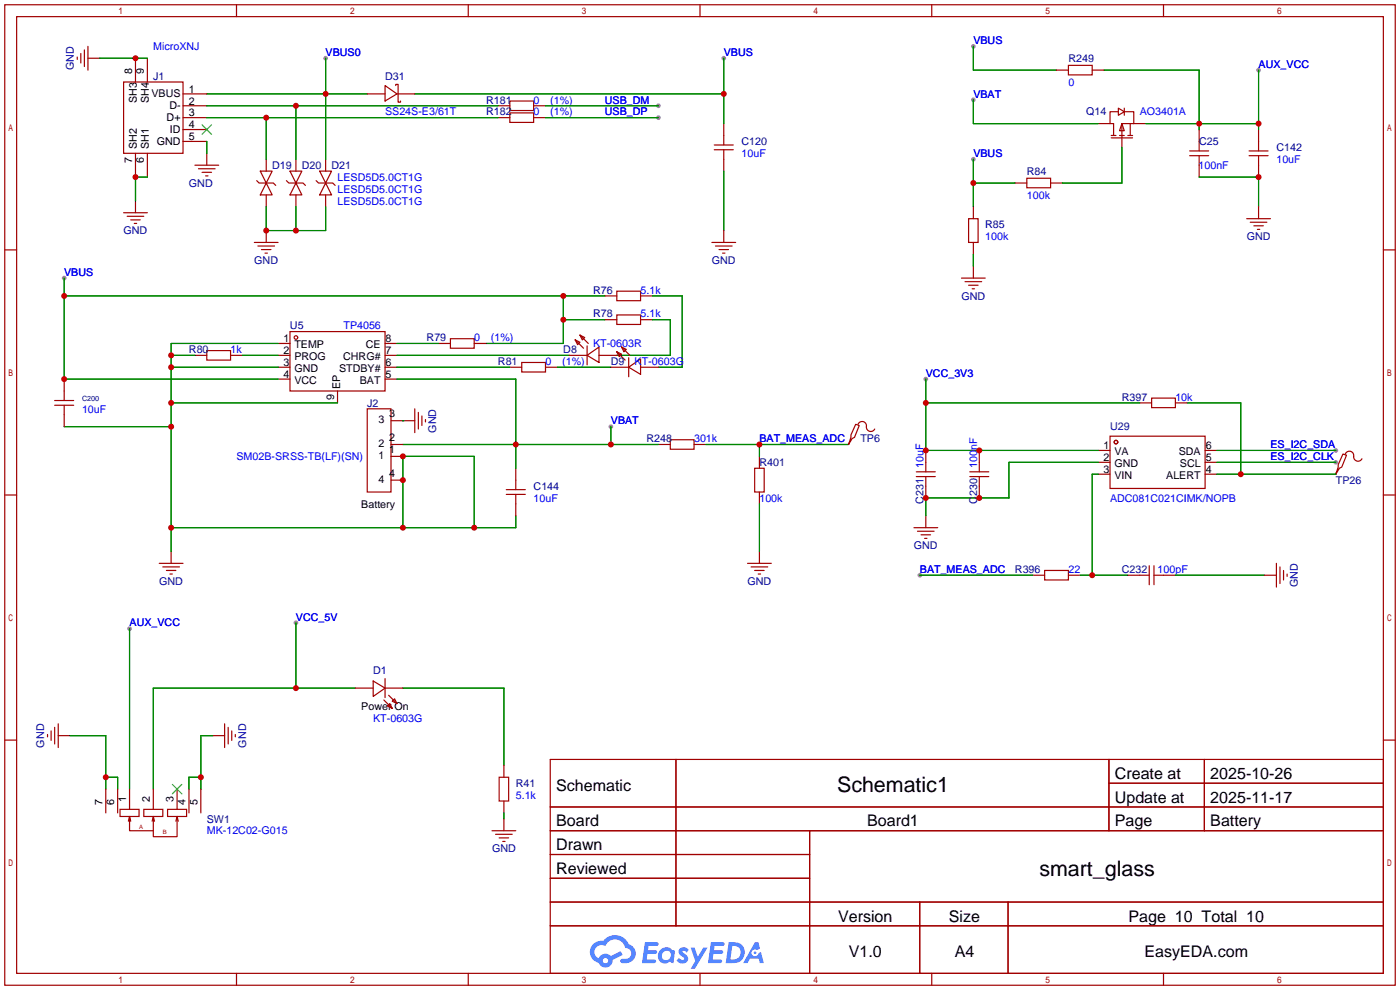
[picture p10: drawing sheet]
<svg xmlns="http://www.w3.org/2000/svg" width="299mm" height="212mm" viewBox="0 0 299 212" stroke-linecap="round" stroke-linejoin="round" font-family="sans-serif">
<g fill="#999">
<circle cx="140.7" cy="22.6" r=".51"/>
<circle cx="140.7" cy="25.1" r=".51"/>
<circle cx="154.7" cy="12.4" r=".51"/>
<circle cx="69.6" cy="12.4" r=".51"/>
<circle cx="27.7" cy="134.4" r=".51"/>
<circle cx="63.2" cy="133.1" r=".51"/>
<circle cx="13.7" cy="59.4" r=".51"/>
<circle cx="208" cy="21.3" r=".51"/>
<circle cx="208" cy="34" r=".51"/>
<circle cx="269" cy="15" r=".51"/>
<circle cx="208" cy="9.9" r=".51"/>
<circle cx="285.5" cy="96.3" r=".51"/>
<circle cx="285.5" cy="98.8" r=".51"/>
<circle cx="197.9" cy="81" r=".51"/>
<circle cx="196.6" cy="122.9" r=".51"/>
<circle cx="130.6" cy="91.2" r=".51"/>
</g>
<g fill="none" stroke="#a10000" stroke-width=".25">
<path d="M1 1h297.2v209.6h-297.2zM3.6 3.6h292.1v204.4h-292.1zM50.5 1v2.6M100.1 1v2.6M149.6 1v2.6M199.1 1v2.6M248.7 1v2.6M1 53.4h2.6M295.7 53.4h2.5M1 105.8h2.6M295.7 105.8h2.5M1 158.2h2.6"/>
<path d="M295.7 158.2h2.5M117.6 162.3h178.1v45.7h-178.1zM117.6 172.5h178.1M117.6 177.5h178.1M144.5 162.3v35.6M173 177.5v30.5M237 162.3v15.2M237 167.4h58.7M257.4 162.3v15.2M117.6 182.6h55.4M117.6 192.8h178.1M117.6 187.7h55.4"/>
<path d="M117.6 197.9h178.1M196.6 192.8v15.2M215.4 192.8v15.2M50.5 208v2.6M100.1 208v2.6M149.6 208v2.6M199.1 208v2.6M248.7 208v2.6"/>
</g>
<g fill="#5487ff">
<path d="M145.3 202.7a1.3 1.3 0 0 1 1.9 .3l-.4 .6a.54 .54 0 0 0-.9-.2l.1 .2a1.34 1.34 0 0 1 .9 1.8 1.47 1.47 0 0 1-2.3-.1l.5-.6 .8 .5a.31 .31 0 0 0 .4-.3 .31 .31 0 0 0-.3-.4 1.12 1.12 0 0 1-.7-1.8z"/>
<path d="M147.6 202.5h.9l.6 2 1.2-2h.9l-2.7 4.6h-.9l1-1.7z"/>
<path d="M137.8 201.4h1.7a1.31 1.31 0 0 1 1.2 .2 .4 .4 0 0 1-.3 .5l-1.8 .1-.1 .9h1.6a.4 .4 0 0 1 .4 .4 .4 .4 0 0 1-.5 .4h-1.6l-.2 1.2h1.4a.46 .46 0 0 1 .5 0 .46 .46 0 0 1 .1 .5l-.4 .2h-2.6z"/>
<path d="M151.9 201.4h1.7a1.32 1.32 0 0 1 1.2 .2 .39 .39 0 0 1-.3 .5l-1.8 .1-.1 .9h1.6a.4 .4 0 0 1 .4 .4 .4 .4 0 0 1-.4 .4h-1.7l-.2 1.2h1.4a.46 .46 0 0 1 .5 0 .46 .46 0 0 1 .1 .5l-.4 .2h-2.6z"/>
<path d="M161.3 201.4h.8l.3 1.3-.6 .4a.75 .75 0 0 0-1.1 .3 .75 .75 0 0 0 .5 1 .75 .75 0 0 0 .9-.7l.5-.2 .6 2.3h-.8l-.3-.9h-1.8l-.5 .9h-1z"/>
<path d="M155.7 201.4l-.6 4.4h1.5a2.27 2.27 0 0 0 2.6-2.2 2.27 2.27 0 0 0-2.7-2.2zM156.5 202.1a1.5 1.5 0 0 1 1.8 1.6 1.5 1.5 0 0 1-1.9 1.4h-.3z"/>
<path d="M141.2 203a1.6 1.6 0 0 0-.3 2.3 1.6 1.6 0 0 0 2.3 .2l.7 .3 .3-2.4-.1-.3-.5-.1a1.58 1.58 0 0 0-2.4 0zM141.8 203.5a.98 .98 0 0 1 1.6 .4 .98 .98 0 0 1-1.1 1.3 .94 .94 0 0 1-.9-.7 .94 .94 0 0 1 .4-1z"/>
<path d="M126.8 201.8a2.37 2.37 0 0 0 1.1 4 1.54 1.54 0 0 0 1.8 1 1.54 1.54 0 0 0 1.2-1.6l2.2-1.1-.5-.8-2 1a1.57 1.57 0 0 0-2.7 .5 1.5 1.5 0 0 1-.7-2.1 1.5 1.5 0 0 1 2.2-.5 2.23 2.23 0 0 1 2.3-1.4 2.23 2.23 0 0 1 2 1.8 1.16 1.16 0 0 1 1.2 1.1 1.16 1.16 0 0 1-1.1 1.2h-.7a.47 .47 0 0 0-.5 .4 .47 .47 0 0 0 .4 .5 2.17 2.17 0 0 0 2.5-.9 2.17 2.17 0 0 0-.3-2.7l-.8-.4a3.2 3.2 0 0 0-5.5-.7l-1.1 .1zM128.8 205.3a.6 .6 0 0 1 1.2 0 .6 .6 0 0 1-1.2 0z"/>
<circle cx="161.4" cy="203.6" r=".28"/>
</g>
<g fill="none" stroke="#a10000" stroke-width=".25">
<path d="M16.5 12.2v.5M17.3 11.4v2.1M18 10.7v3.5M18.8 12.4h2.5M18.8 9.9v5.1M26.4 17.5h12.7v15.3h-12.7zM29 12.4v5.1M31.5 12.4v5.1M82.3 18.3l2.5 1.8-2.5 1.5zM84.6 18.3v-.3h.5v3.8h.5v-.2M225.8 15h2.5M228.3 14h5.1v2h-5.1z"/>
<path d="M233.4 15h2.6M29 32.8v5M31.5 32.8v5M39.1 22.6h5.1M39.1 25.1h5.1M39.1 20.1h5.1M39.1 30.2h5.1M39.1 27.7h5.1M41.7 35.3h5M42.4 36.1h3.6M43.2 36.8h2M43.9 37.6h.5"/>
<path d="M44.2 32.8v2.5M54.9 38.6l.5 .5h3l.5 .5M55.6 36.6h2.6l-1.3 2.5zM56.9 39.1l1.3 2.6h-2.6zM56.9 34v2.6M61.2 38.6l.5 .5h3.1l.5 .5M62 36.6h2.5l-1.3 2.5zM63.2 39.1l1.3 2.6h-2.5zM63.2 34v2.6M67.6 38.6l.5 .5h3l.5 .5M68.3 36.6h2.6l-1.3 2.5zM69.6 39.1l1.3 2.6h-2.6z"/>
<path d="M69.6 34v2.6M78.5 20.1h3.8M84.8 20.1h3.8M106.4 22.6h2.6M106.4 25.1h2.6M109 21.6h5v2h-5zM109 24.1h5v2.1h-5zM114 22.6h2.6M114 25.1h2.6M152.7 32h4M152.7 31h4M154.7 26.4v4.6"/>
<path d="M154.7 32v4.6M216.9 39.1h2.6M219.5 38.1h5v2h-5zM224.5 39.1h2.6M234.7 26.4h2.5M237.5 29h1M237.5 29.5h4.6M239 23.9h-1.8v2.5h.8v2.6M239 23.1l1.3 .8-1.3 .7zM239.3 29h1M239.8 26.4l.5 1.5h-1zM240.3 23.1v1.5"/>
<path d="M240.3 23.9h2v2.5M241 29h1.1M241.6 26.4v2.6M242.3 26.4h-2.5v5.1M242.3 26.4h2.6M254.3 33.3h4M254.3 32.3h4M256.3 27.7v4.6M256.3 33.3v4.5M267 33.3h4M267 32.3h4M269 27.7v4.6"/>
<path d="M269 33.3v4.5M26.4 45.5h5.1M27.2 46.2h3.5M27.9 47h2.1M28.7 47.8h.5M29 42.9v2.6M54.4 51.8h5M55.1 52.6h3.6M55.9 53.3h2M56.6 54.1h.5M56.9 41.7v2.5M56.9 49.3v2.5"/>
<path d="M63.2 41.7v2.5M69.6 41.7v2.5M152.1 51.8h5.1M152.9 52.6h3.6M153.7 53.3h2M154.4 54.1h.5M154.7 49.3v2.5M205.5 59.4h5.1M207 46.7h2v5.1h-2zM208 44.2v2.5M208 51.8v2.6M208 56.9v2.5"/>
<path d="M266.4 46.7h5.1M267.2 47.5h3.6M268 48.3h2M268.7 49h.5M269 44.2v2.5M41.7 75.9h2.5M44.2 74.9h5.1v2.1h-5.1zM49.3 75.9h2.5M59.4 73.4h2.6M59.4 75.9h2.6M59.4 78.5h2.6M62 70.9h20.3v12.7h-20.3z"/>
<path d="M82.3 73.4h2.5M82.3 75.9h2.5M82.3 78.5h2.5M93.7 73.4h2.6M96.3 72.4h5v2h-5zM101.3 73.4h2.6M109 78.5h2.5M111.5 77.5h5.1v2h-5.1zM116.6 78.5h2.5M121.7 75.9h3.8M122.9 72.6l1.1 .6-.6 .5zM122.9 72.6l1.8 1.8"/>
<path d="M124 71.6l1 .5-.5 .5zM124 71.6l1.7 1.8M125.5 75.9l2.5-1.7v3.3zM125.5 73.9v4.1M128 75.9h3.8M129.3 68.3h2.5M129.3 63.2h2.5M130.6 78.5h3.8M131.8 67.3h5.1v2h-5.1zM131.8 62.2h5.1v2.1h-5.1zM131.8 75.2l1 .5-.5 .5zM131.8 75.2l1.8 1.8"/>
<path d="M132.8 74.2l1.1 .5-.6 .5zM132.8 74.2l1.8 1.7M134.4 78.5l2.5-1.8v3.3zM134.4 76.5v4M136.9 78.5h3.8M136.9 68.3h2.5M136.9 63.2h2.5M206.2 60.2h3.6M207 61h2M207.8 61.7h.5M11.7 86.6h4M11.7 85.6h4"/>
<path d="M13.7 81v4.6M13.7 86.6v4.6M59.4 81h2.6M72.1 83.6v2.5M78.5 87.4h5.1v17.8h-5.1zM82.3 81h2.5M83.6 95h2.5M83.6 89.9h5M83.6 97.5h2.5M88.6 87.4v5.1M89.4 88.1v3.6M90.2 88.9v2"/>
<path d="M90.9 89.7v.5M140.7 95h2.6M143.3 94h5v2h-5zM148.3 95h2.6M162.3 97.5v2.6M181.4 94.7v.3M182.9 90.7l.7 .2-1 2.6-.5 .2-.7 1.3 .5-1.5v-.5zM183.4 90.7a.93 .93 0 0 1 1.1-.6 .93 .93 0 0 1 .7 1.1 .94 .94 0 0 0 .6 1 .94 .94 0 0 0 1.1-.5M197.9 96.3v4.5M209.3 96.3v4.5M234.7 96.3h2.5M234.7 98.8h2.5"/>
<path d="M237.2 93.2h20.4v11.2h-20.4zM243.6 86.1h2.5M246.1 85.1h5.1v2h-5.1zM251.2 86.1h2.5M257.6 96.3h2.5M257.6 98.8h2.5M287 97l.8 .3-1 2.5-.5 .3-.8 1.2 .5-1.5v-.5zM287.5 97a.93 .93 0 0 1 1.2-.5 .93 .93 0 0 1 .6 1 .94 .94 0 0 0 .7 1 .94 .94 0 0 0 1.1-.5M36.6 117.9v2.5M83.6 102.6h2.5M108.2 105.7h4.1M108.2 104.6h4.1"/>
<path d="M110.2 100.1v4.5M110.2 105.7v4.5M161.3 100.1h2v5.1h-2zM162.3 105.2v2.5M162.3 117.9v2.5M195.3 112.8h5.1M195.8 100.8h4.1M195.8 101.9h4.1M196.1 113.5h3.5M196.8 114.3h2.1M197.6 115.1h.5M197.9 101.9v4.5"/>
<path d="M197.9 110.2v2.6M207.3 100.8h4M207.3 101.9h4M209.3 101.9v4.5M234.7 101.3h2.5M257.6 101.3h2.5M285.5 101.1v.2M34 120.4h5.1M34.8 121.2h3.6M35.6 121.9h2M36.3 122.7h.5M159.8 120.4h5"/>
<path d="M160.5 121.2h3.6M161.3 121.9h2M162.1 122.7h.5M220.7 122.9h2.6M223.3 121.9h5v2.1h-5zM228.3 122.9h2.6M241 122.9h4.6M245.6 120.9v4.1M246.6 122.9h4.6M246.6 120.9v4.1M270.3 122.9h2.5M272.8 120.4v5.1"/>
<path d="M273.6 121.2v3.5M274.3 121.9v2.1M275.1 122.7v.5M10.2 157v.5M10.9 156.2v2M11.7 155.4v3.6M12.4 157.2h2.6M12.4 154.7v5.1M45.5 157.2h2.5M48 154.7v5.1M48.8 155.4v3.6M49.5 156.2v2"/>
<path d="M50.3 157v.5M75.9 147.1h3.9M79.8 145.5l2.5 1.6-2.5 1.7zM82 149.6l1.8 1.8M82.3 145v4.1M82.3 147.1h3.8M82.8 150.9l.5-.5 .5 1zM83.1 148.6l1.7 1.8M83.8 149.9l.5-.5 .5 1zM22.6 168.7v5M25.1 168.7v5M25.7 173h4v1.5h-4z"/>
<path d="M27.7 174.5l-.3 1M27.7 168.7v4.3M27.9 175.5l-.2-1v3h5.1M30.7 173h4.1v1.5h-4.1zM32.8 174.5l-.3 1M32.8 168.7v4.3M35.8 173h4.1v1.5h-4.1zM37.8 174.5v4.3h-5v-4.3l.2 1M37.8 174.5l.3 1M37.8 174.5l-.2 1M37.8 168.7v4.3M40.4 168.7v5"/>
<path d="M42.9 168.7v5M105.2 177.5h5M105.9 178.3h3.6M106.7 166.1h2v5.1h-2zM106.7 179.1h2M107.4 179.8h.5M107.7 163.6v2.5M107.7 171.2v2.5M107.7 175v2.5"/>
<circle cx="63.2" cy="72.1" r=".38"/>
<circle cx="238.5" cy="94.5" r=".38"/>
</g>
<g fill="none" stroke="#008700" stroke-width=".25">
<path d="M21.3 12.4h10.2M69.6 12.4v21.6M154.7 12.4v14M208 9.9v5.1h17.8M236 15h20.3v12.7M269 15v12.7M31.5 37.8h-2.5v5.1M44.2 22.6h62.2M44.2 25.1h62.2M44.2 20.1h34.3M44.2 30.2v2.6M56.9 25.1v8.9"/>
<path d="M63.2 22.6v11.4M88.6 20.1h66.1M116.6 22.6h24.1M116.6 25.1h24.1M154.7 36.6v12.7M208 21.3v5.1h26.7M208 34v10.2M208 39.1h8.9M239.8 31.5v7.6h-12.7M244.9 26.4h24.1M256.3 37.8h12.7v6.4M13.7 59.4v21.6h45.7"/>
<path d="M56.9 44.2v5.1h12.7v-5.1M63.2 44.2v5.1M208 54.4v2.5M13.7 63.2h115.6M36.6 75.9h5.1M36.6 78.5h22.8M51.8 75.9h7.6M59.4 73.4h-22.8v44.5M84.8 75.9h36.9M84.8 78.5h24.2M84.8 73.4h8.9M119.1 78.5h11.5"/>
<path d="M120.4 63.2v10.2h-16.5M120.4 68.3h8.9M139.4 68.3h3.9v7.6h-11.5M139.4 63.2h6.4v15.3h-5.1M13.7 91.2h22.9M36.6 86.1h35.5M84.8 81h25.4v19.1M86.1 89.9h.1M86.1 95h54.6M130.6 91.2v3.8M150.9 95h30.5M162.3 95v2.5"/>
<path d="M197.9 86.1h45.7M197.9 81v15.3h36.8M234.7 98.8h-19.1v7.6h-17.7v3.8M253.7 86.1h11.5v15.2M260.1 96.3h25.4M260.1 98.8h25.4M86.1 112.8v-15.3h15.2v15.3M110.2 110.2v2.6h-73.6M162.3 107.7v10.2M234.7 101.3h-1.3v21.6M260.1 101.3h25.4M27.7 134.4v34.3"/>
<path d="M63.2 133.1v14M196.6 122.9h24.1M230.9 122.9h10.1M251.2 122.9h19.1M15 157.2h7.6v11.5M45.5 157.2h-2.6v11.5M75.9 147.1h-43.1v21.6M86.1 147.1h21.6v16.5M22.6 166.1h2.5v2.6M42.9 166.1h-2.5v2.6M107.7 173.7v1.3"/>
</g>
<path d="M43.2 26.7l2 2M45.2 26.7l-2 2M36.8 167.6l2.1 2.1M38.9 167.6l-2.1 2.1" fill="none" stroke="#3c3" stroke-width=".25"/>
<g fill="#c00">
<circle cx="56.9" cy="49.3" r=".63"/>
<circle cx="63.2" cy="49.3" r=".63"/>
<circle cx="154.7" cy="20.1" r=".63"/>
<circle cx="69.6" cy="20.1" r=".63"/>
<circle cx="22.6" cy="166.1" r=".63"/>
<circle cx="42.9" cy="166.1" r=".63"/>
<circle cx="63.2" cy="147.1" r=".63"/>
<circle cx="36.6" cy="86.1" r=".63"/>
<circle cx="36.6" cy="78.5" r=".63"/>
<circle cx="36.6" cy="75.9" r=".63"/>
<circle cx="36.6" cy="91.2" r=".63"/>
<circle cx="36.6" cy="112.8" r=".63"/>
<circle cx="86.1" cy="112.8" r=".63"/>
<circle cx="86.1" cy="102.6" r=".63"/>
<circle cx="86.1" cy="97.5" r=".63"/>
<circle cx="101.3" cy="112.8" r=".63"/>
<circle cx="13.7" cy="63.2" r=".63"/>
<circle cx="120.4" cy="63.2" r=".63"/>
<circle cx="120.4" cy="68.3" r=".63"/>
<circle cx="13.7" cy="81" r=".63"/>
<circle cx="162.3" cy="95" r=".63"/>
<circle cx="208" cy="39.1" r=".63"/>
<circle cx="256.3" cy="26.4" r=".63"/>
<circle cx="269" cy="26.4" r=".63"/>
<circle cx="269" cy="37.8" r=".63"/>
<circle cx="265.2" cy="101.3" r=".63"/>
<circle cx="197.9" cy="86.1" r=".63"/>
<circle cx="197.9" cy="96.3" r=".63"/>
<circle cx="209.3" cy="96.3" r=".63"/>
<circle cx="197.9" cy="106.4" r=".63"/>
<circle cx="209.3" cy="106.4" r=".63"/>
<circle cx="233.4" cy="122.9" r=".63"/>
<circle cx="110.2" cy="95" r=".63"/>
<circle cx="130.6" cy="95" r=".63"/>
<circle cx="29" cy="12.4" r=".63"/>
<circle cx="29" cy="37.8" r=".63"/>
<circle cx="63.2" cy="22.6" r=".63"/>
<circle cx="56.9" cy="25.1" r=".63"/>
</g>
<g font-size="4.6">
<text x="178.9" y="169.3">Schematic1</text>
<text x="222.1" y="187.1">smart_glass</text>
</g>
<g font-size="3.4">
<text x="238.3" y="166.5">Create at</text>
<text x="258.7" y="166.5">2025-10-26</text>
<text x="118.9" y="169">Schematic</text>
<text x="238.3" y="171.6">Update at</text>
<text x="258.7" y="171.6">2025-11-17</text>
<text x="118.9" y="176.6">Board</text>
<text x="185.3" y="176.6">Board1</text>
<text x="238.3" y="176.6">Page</text>
<text x="258.7" y="176.6">Battery</text>
<text x="118.9" y="181.7">Drawn</text>
<text x="118.9" y="186.8">Reviewed</text>
<text x="179.1" y="197">Version</text>
<text x="202.8" y="197">Size</text>
<text x="241.2" y="197">Page 10 Total 10</text>
<text x="181.4" y="204.6">V1.0</text>
<text x="204" y="204.6">A4</text>
<text x="244.6" y="204.6">EasyEDA.com</text>
</g>
<g font-size="2.3" fill="#00f">
<text x="32.8" y="10.7">MicroXNJ</text>
<text x="69.6" y="12">VBUS0</text>
<text x="154.7" y="12">VBUS</text>
<text x="208" y="9.4">VBUS</text>
<text x="269" y="14.5">AUX_VCC</text>
<text x="114" y="22.1">0</text>
<text x="117.6" y="22.1">(1%)</text>
<text x="129.3" y="22.1">USB_DM</text>
<text x="208" y="20.9">VBAT</text>
<text x="228.3" y="18.3">0</text>
<text x="82.3" y="24.7">SS24S-E3/61T</text>
<text x="114" y="24.7">0</text>
<text x="117.6" y="24.7">(1%)</text>
<text x="129.3" y="24.7">USB_DP</text>
<text x="243.6" y="24.7">AO3401A</text>
<text x="158.5" y="33.6">10uF</text>
<text x="208" y="33.6">VBUS</text>
<text x="272.8" y="34.8">10uF</text>
<text x="72.1" y="41.2">LESD5D5.0CT1G</text>
<text x="72.1" y="38.6">LESD5D5.0CT1G</text>
<text x="256.2" y="36.1">100nF</text>
<text x="72.1" y="43.7">LESD5D5.0CT1G</text>
<text x="219.5" y="42.4">100k</text>
<text x="210.6" y="51.3">100k</text>
<text x="13.7" y="59">VBUS</text>
<text x="136.9" y="62.8">5.1k</text>
<text x="73.4" y="70.4">TP4056</text>
<text x="136.9" y="67.8">5.1k</text>
<text x="49.3" y="75.5">1k</text>
<text x="101.3" y="72.9">0</text>
<text x="104.9" y="72.9">(1%)</text>
<text x="126.7" y="74.2">KT-0603R</text>
<text x="116.6" y="78">0</text>
<text x="120.1" y="78">(1%)</text>
<text x="135.6" y="78">KT-0603G</text>
<text x="197.9" y="80.5">VCC_3V3</text>
<text x="17.5" y="88.2">10uF</text>
<text x="251.2" y="85.6">10k</text>
<text x="130.6" y="90.7">VBAT</text>
<text x="148.3" y="94.5">301k</text>
<text x="162.3" y="94.5">BAT_MEAS_ADC</text>
<text x="271.5" y="95.8">ES_I2C_SDA</text>
<text x="50.5" y="98.3">SM02B-SRSS-TB(LF)(SN)</text>
<text x="197.4" y="100.1" transform="rotate(-90 197.4 100.1)">10uF</text>
<text x="208.8" y="100.1" transform="rotate(-90 208.8 100.1)">100nF</text>
<text x="271.5" y="98.3">ES_I2C_CLK</text>
<text x="114" y="107.2">10uF</text>
<text x="162.3" y="107.2">100k</text>
<text x="237.2" y="107.2">ADC081C021CIMK/NOPB</text>
<text x="196.6" y="122.5">BAT_MEAS_ADC</text>
<text x="228.3" y="122.5">22</text>
<text x="247.4" y="122.5">100pF</text>
<text x="27.7" y="133.9">AUX_VCC</text>
<text x="63.2" y="132.6">VCC_5V</text>
<text x="79.8" y="154.2">KT-0603G</text>
<text x="110.2" y="170.7">5.1k</text>
<text x="44.2" y="178.3">MK-12C02-G015</text>
</g>
<g font-size="2.3" fill="#000080">
<text x="15.8" y="15" transform="rotate(-90 15.8 15)">GND</text>
<text x="32.8" y="17">J1</text>
<text x="82.3" y="17">D31</text>
<text x="228.3" y="13.2">R249</text>
<text x="103.9" y="22.1">R181</text>
<text x="103.9" y="24.7">R182</text>
<text x="232.2" y="24.7">Q14</text>
<text x="158.5" y="31">C120</text>
<text x="256.3" y="31">C25</text>
<text x="272.8" y="32.3">C142</text>
<text x="40.4" y="39.9">GND</text>
<text x="58.2" y="36.1">D19</text>
<text x="64.5" y="36.1">D20</text>
<text x="70.9" y="36.1">D21</text>
<text x="219.5" y="37.4">R84</text>
<text x="26.4" y="50.1">GND</text>
<text x="210.6" y="48.8">R85</text>
<text x="266.4" y="51.3">GND</text>
<text x="54.4" y="56.4">GND</text>
<text x="152.1" y="56.4">GND</text>
<text x="126.7" y="62.8">R76</text>
<text x="205.5" y="64">GND</text>
<text x="62" y="70.4">U5</text>
<text x="126.7" y="67.8">R78</text>
<text x="40.4" y="75.5">R80</text>
<text x="91.2" y="72.9">R79</text>
<text x="120.4" y="75.5">D8</text>
<text x="106.4" y="78">R81</text>
<text x="130.6" y="78">D9</text>
<text x="78.5" y="86.9">J2</text>
<text x="239.8" y="85.6">R397</text>
<text x="93.2" y="92.5" transform="rotate(-90 93.2 92.5)">GND</text>
<text x="138.2" y="94.5">R248</text>
<text x="183.9" y="94.5">TP6</text>
<text x="237.2" y="92">U29</text>
<text x="162.3" y="99.6">R401</text>
<text x="114" y="104.7">C144</text>
<text x="197.4" y="107.7" transform="rotate(-90 197.4 107.7)">C231</text>
<text x="208.8" y="107.7" transform="rotate(-90 208.8 107.7)">C230</text>
<text x="285.5" y="103.4">TP26</text>
<text x="195.3" y="117.4">GND</text>
<text x="34" y="125">GND</text>
<text x="159.8" y="125">GND</text>
<text x="216.9" y="122.5">R396</text>
<text x="239.8" y="122.5">C232</text>
<text x="277.4" y="125.5" transform="rotate(-90 277.4 125.5)">GND</text>
<text x="79.8" y="144">D1</text>
<text x="9.4" y="159.8" transform="rotate(-90 9.4 159.8)">GND</text>
<text x="52.6" y="159.8" transform="rotate(-90 52.6 159.8)">GND</text>
<text x="110.2" y="168.2">R41</text>
<text x="44.2" y="175.8">SW1</text>
<text x="105.2" y="182.1">GND</text>
</g>
<g font-size="2.3">
<text x="28.2" y="15.8" transform="rotate(-90 28.2 15.8)">8</text>
<text x="30.8" y="15.8" transform="rotate(-90 30.8 15.8)">9</text>
<text x="29.2" y="22" transform="rotate(-90 29.2 22)">SH3</text>
<text x="31.8" y="22" transform="rotate(-90 31.8 22)">SH4</text>
<text x="32.4" y="20.8">VBUS</text>
<text x="36.2" y="23.4">D-</text>
<text x="40.4" y="22.4">2</text>
<text x="40.4" y="19.8">1</text>
<text x="35.6" y="25.9">D+</text>
<text x="36.3" y="28.5">ID</text>
<text x="40.4" y="30">5</text>
<text x="40.4" y="27.4">4</text>
<text x="40.4" y="24.9">3</text>
<text x="28.2" y="34.8" transform="rotate(-90 28.2 34.8)">7</text>
<text x="29.2" y="31.8" transform="rotate(-90 29.2 31.8)">SH2</text>
<text x="30.8" y="34.8" transform="rotate(-90 30.8 34.8)">6</text>
<text x="31.8" y="31.8" transform="rotate(-90 31.8 31.8)">SH1</text>
<text x="33.5" y="31">GND</text>
<text x="60.6" y="73.2">1</text>
<text x="60.6" y="75.7">2</text>
<text x="62.9" y="74.4">TEMP</text>
<text x="62.9" y="77">PROG</text>
<text x="73.3" y="77">CHRG#</text>
<text x="78.2" y="74.4">CE</text>
<text x="82.4" y="75.7">7</text>
<text x="82.4" y="73.2">8</text>
<text x="60.6" y="78.2">3</text>
<text x="60.6" y="80.8">4</text>
<text x="62.9" y="79.5">GND</text>
<text x="62.9" y="82">VCC</text>
<text x="72.5" y="79.5">STDBY#</text>
<text x="72.7" y="83.1" transform="rotate(-90 72.7 83.1)">EP</text>
<text x="76.9" y="82">BAT</text>
<text x="82.4" y="80.8">5</text>
<text x="82.4" y="78.2">6</text>
<text x="71.4" y="85.4" transform="rotate(-90 71.4 85.4)">9</text>
<text x="83.2" y="89.2">3</text>
<text x="80.9" y="95.5">2</text>
<text x="80.9" y="90.5">3</text>
<text x="83.2" y="94.3">2</text>
<text x="80.9" y="98.1">1</text>
<text x="83.2" y="96.8">1</text>
<text x="83.2" y="101.9">4</text>
<text x="235.8" y="96">1</text>
<text x="235.8" y="98.6">2</text>
<text x="235.8" y="101.1">3</text>
<text x="238.2" y="97.3">VA</text>
<text x="238.2" y="99.8">GND</text>
<text x="251.9" y="97.3">SDA</text>
<text x="252.2" y="99.8">SCL</text>
<text x="257.7" y="101.1">4</text>
<text x="257.7" y="98.6">5</text>
<text x="257.7" y="96">6</text>
<text x="80.9" y="103.2">4</text>
<text x="238.2" y="102.4">VIN</text>
<text x="249.2" y="102.4">ALERT</text>
<text x="77.2" y="108.5">Battery</text>
<text x="77.2" y="151.7">Power On</text>
<text x="21.9" y="172" transform="rotate(-90 21.9 172)">7</text>
<text x="24.4" y="172" transform="rotate(-90 24.4 172)">6</text>
<text x="27" y="171.5" transform="rotate(-90 27 171.5)">1</text>
<text x="32" y="171.5" transform="rotate(-90 32 171.5)">2</text>
<text x="37.1" y="171.5" transform="rotate(-90 37.1 171.5)">3</text>
<text x="39.7" y="172" transform="rotate(-90 39.7 172)">4</text>
<text x="42.2" y="172" transform="rotate(-90 42.2 172)">5</text>
</g>
<text font-size="1.5" fill="#000080" x="17.5" y="85.8">C200</text>
<g font-size="1.3" fill="#a00000">
<text x="29.7" y="177.2">A</text>
<text x="34.8" y="178.2">B</text>
</g>
</svg>
